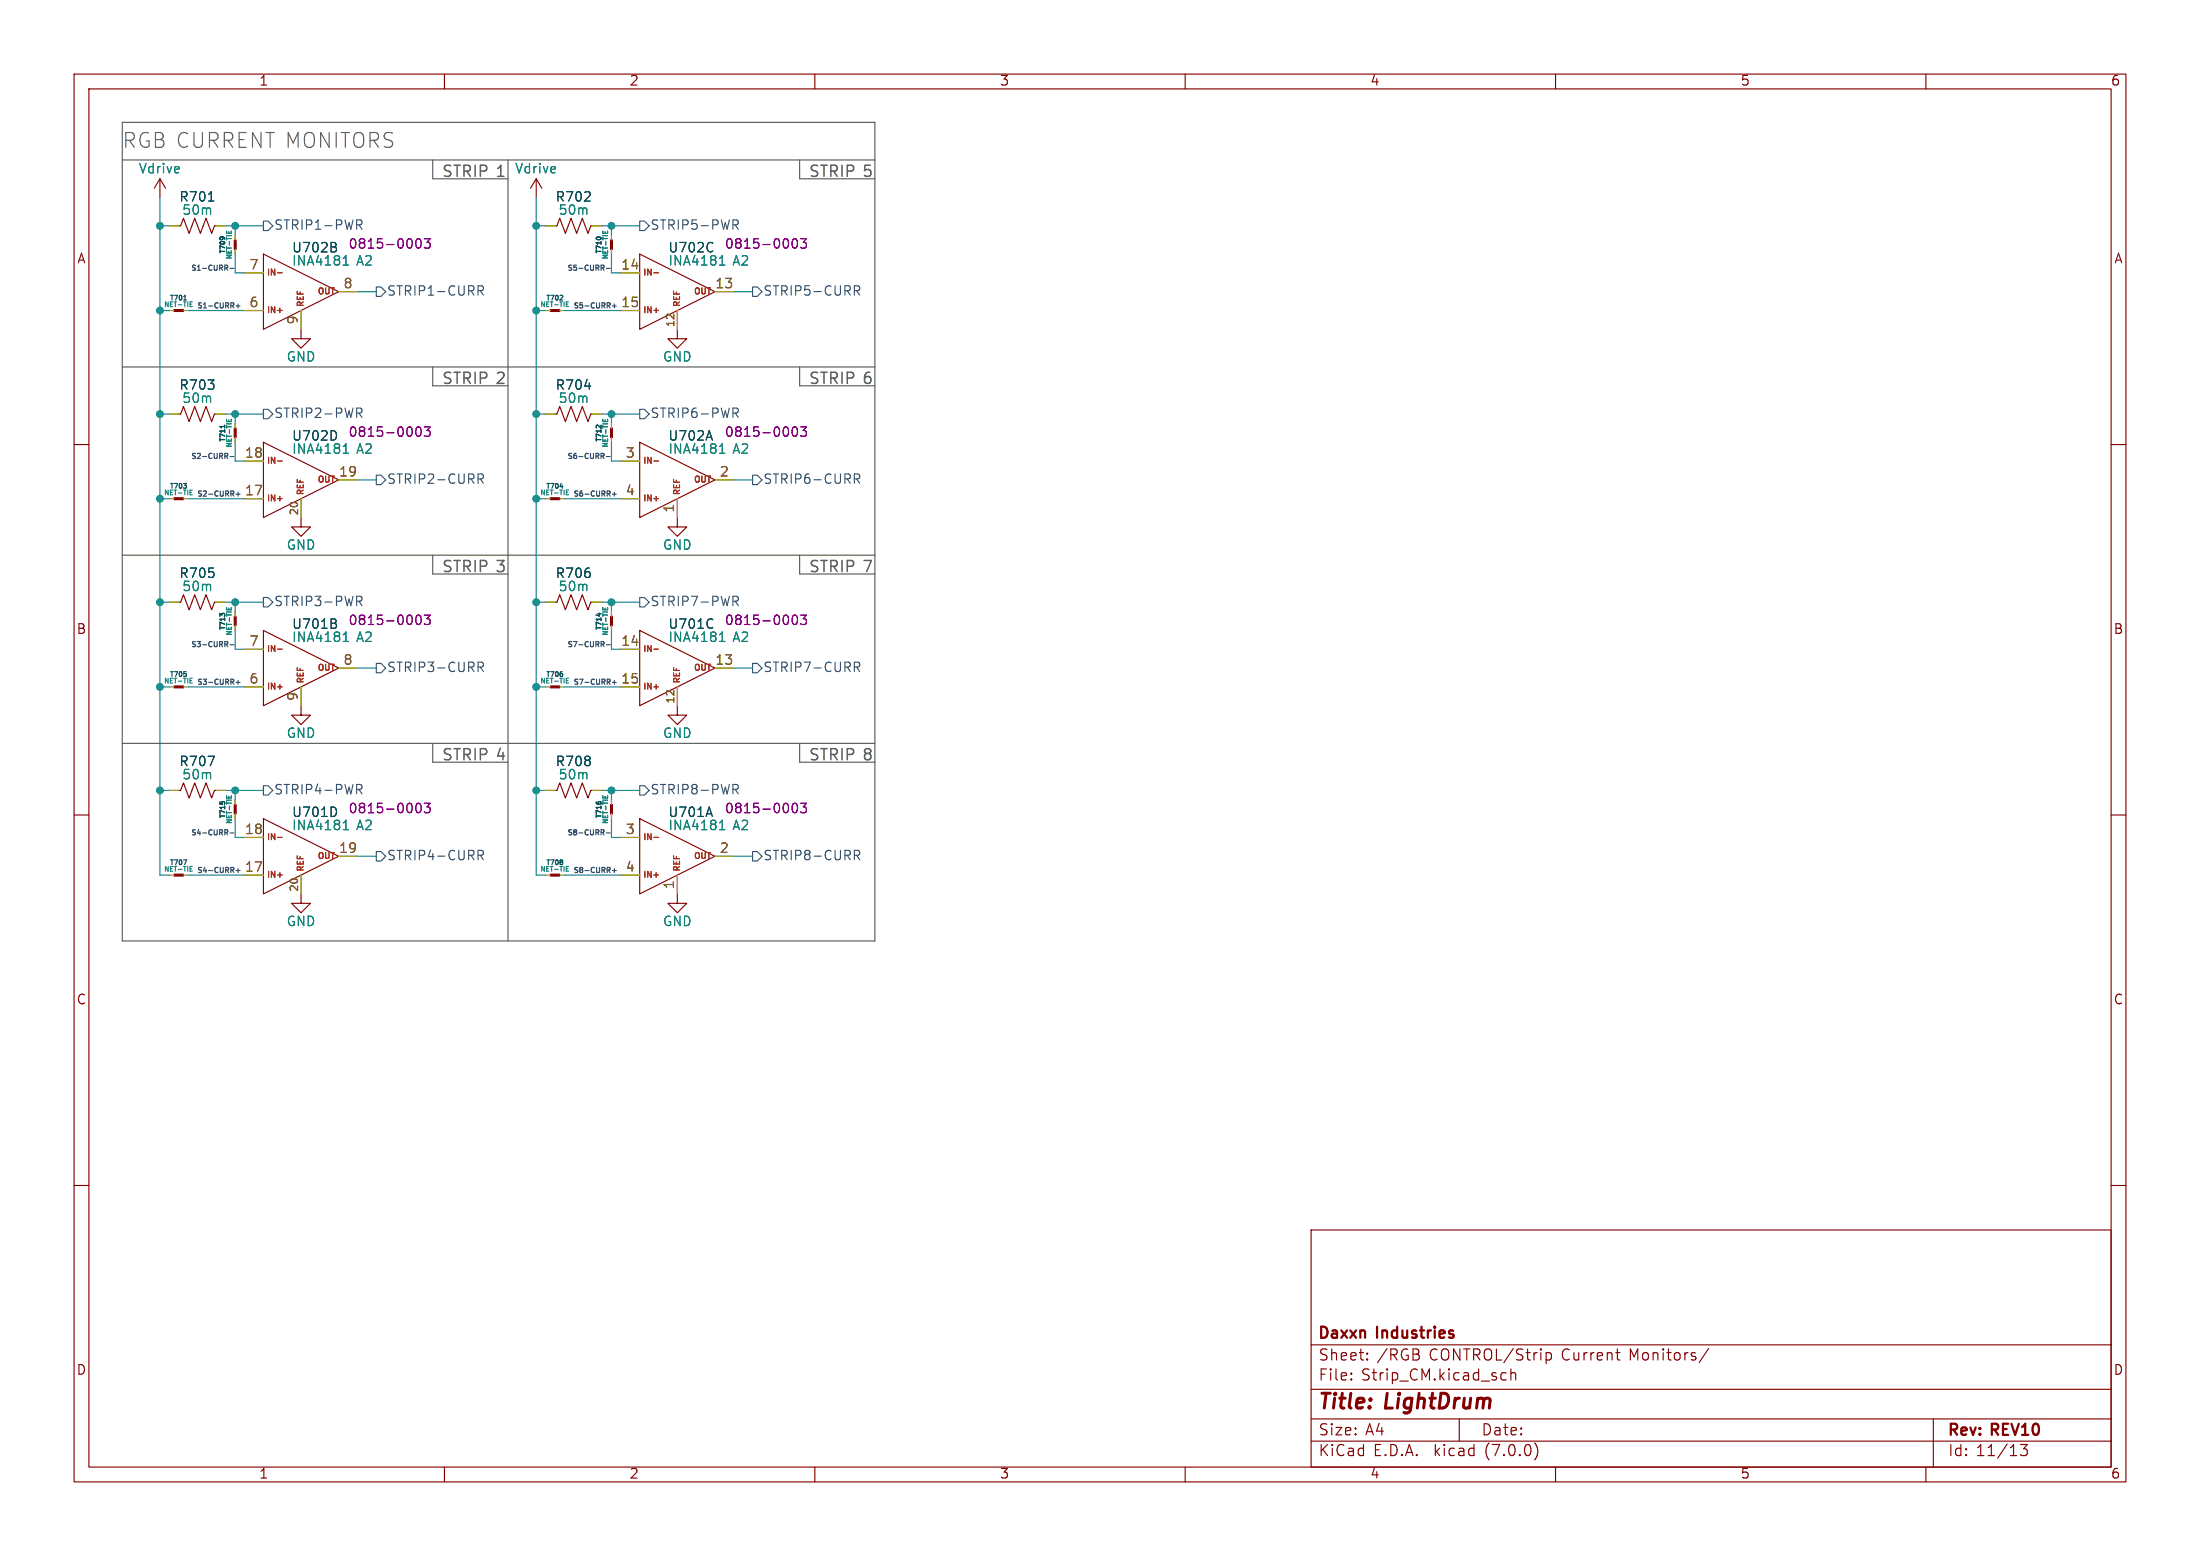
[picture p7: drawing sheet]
<svg xmlns="http://www.w3.org/2000/svg" width="297mm" height="210mm" viewBox="0 0 297 210" stroke-linecap="round" stroke-linejoin="round" font-family="sans-serif">
<g fill="none" stroke="#840000" stroke-width=".15">
<path d="M10 10h277v190h-277zM12 12h273v186h-273zM60 10v2M110 10v2M160 10v2M210 10v2M260 10v2M21.6 24.1l-.8 1.3M21.6 24.1v2.6M21.6 24.1l.8 1.3M24.1 30.5h.3l.4-1 .7 2 .8-2 .8 2 .7-2 .8 2 .4-1h.2M35.6 34.3l10.1 5.1-10.1 5.1z"/>
<path d="M72.4 24.1l-.8 1.3M72.4 24.1v2.6M72.4 24.1l.8 1.3M74.9 30.5h.3l.4-1 .7 2 .8-2 .8 2 .7-2 .8 2 .4-1h.2M86.4 34.3l10.1 5.1-10.1 5.1zM10 60h2M24.1 55.9h.3l.4-1 .7 2 .8-2 .8 2 .7-2 .8 2 .4-1h.2M35.6 59.7l10.1 5.1-10.1 5.1zM40.6 44.5v1.2h1.3l-1.3 1.3-1.2-1.3h1.2M74.9 55.9h.3l.4-1 .7 2 .8-2 .8 2 .7-2 .8 2 .4-1h.2M86.4 59.7l10.1 5.1-10.1 5.1zM91.4 44.5v1.2h1.3l-1.3 1.3-1.2-1.3h1.2"/>
<path d="M285 60h2M40.6 69.9v1.2h1.3l-1.3 1.3-1.2-1.3h1.2M91.4 69.9v1.2h1.3l-1.3 1.3-1.2-1.3h1.2M24.1 81.3h.3l.4-1 .7 2 .8-2 .8 2 .7-2 .8 2 .4-1h.2M35.6 85.1l10.1 5.1-10.1 5.1zM40.6 95.3v1.2h1.3l-1.3 1.3-1.2-1.3h1.2M74.9 81.3h.3l.4-1 .7 2 .8-2 .8 2 .7-2 .8 2 .4-1h.2M86.4 85.1l10.1 5.1-10.1 5.1zM91.4 95.3v1.2h1.3l-1.3 1.3-1.2-1.3h1.2M10 110h2M24.1 106.7h.3l.4-1 .7 2 .8-2 .8 2 .7-2 .8 2 .4-1h.2M35.6 110.5l10.1 5.1-10.1 5.1z"/>
<path d="M74.9 106.7h.3l.4-1 .7 2 .8-2 .8 2 .7-2 .8 2 .4-1h.2M86.4 110.5l10.1 5.1-10.1 5.1zM285 110h2M40.6 120.7v1.2h1.3l-1.3 1.3-1.2-1.3h1.2M91.4 120.7v1.2h1.3l-1.3 1.3-1.2-1.3h1.2M10 160h2M285 160h2M177 166h108v32h-108zM60 198v2M110 198v2M160 198v2M177 194.5h108"/>
<path d="M177 191.5h108M177 187.5h108M177 181.5h108M182.4 186.1l.1 .1-.1 .1M182.4 185.3l.1 .1-.1 .1M184.6 183.4v.1v.1M184.6 182.6v.1v.1M197 191.5v3M202.9 185.3h.4M203.3 186.2l-.4 .1M204 185.4a.37 .37 0 0 1 .6 .1v.8M204 184.8v1.5"/>
<path d="M207.2 194.7a1.72 1.72 0 0 1 0 2.3M208.7 182.6v1.5M208.7 182.6h.5l.2 .2v.5l-.1 .2-.1 .1-.5-.1M210 198v2M218.1 182.6h.6M218.4 183.5l.3 .1M230.7 182l-1.3 1.9M260 198v2M261 191.5v6.5M273.7 195l-.5 .5a.41 .41 0 0 1 .5 .3v.4l-.2 .2-.5 .1-.2-.2"/>
</g>
<g fill="#840000" stroke="#840000" stroke-width=".15">
<path d="M82.4 108.6h.3v1.3h-.3z"/>
<path d="M82.4 57.8h.3v1.3h-.3z"/>
<path d="M74.3 67.2h1.3v.2h-1.3z"/>
<path d="M74.3 118h1.3v.2h-1.3z"/>
<path d="M82.4 83.2h.3v1.3h-.3z"/>
<path d="M23.5 118h1.3v.2h-1.3z"/>
<path d="M82.4 32.4h.3v1.3h-.3z"/>
<path d="M74.3 41.8h1.3v.2h-1.3z"/>
<path d="M31.6 108.6h.3v1.3h-.3z"/>
<path d="M74.3 92.6h1.3v.2h-1.3z"/>
<path d="M31.6 32.4h.3v1.3h-.3z"/>
<path d="M23.5 67.2h1.3v.2h-1.3z"/>
<path d="M31.6 57.8h.3v1.3h-.3z"/>
<path d="M23.5 92.6h1.3v.2h-1.3z"/>
<path d="M31.6 83.2h.3v1.3h-.3z"/>
<path d="M23.5 41.8h1.3v.2h-1.3z"/>
</g>
<g fill="none" stroke="#005550" stroke-width=".15">
<path d="M28.2 27.1h.7M29.8 32h.4M30 32h.1M45.3 33.4l.1 .2-.1 .3M45.3 32.8v.4M75.9 39.9v.2M80.6 32h.4M24.8 40.5h.4M30.3 57.4v.3M45.4 58.4v.7M75.6 40.5h.4M80.6 57.4h.2"/>
<path d="M81.1 57.4v.4M24.8 65.3h.4l-.2 .2M25.1 65.6v.2M75.6 65.7h.4M25.1 91v.2M29.9 83l-.2-.2v.4M30 82.8h.3M45.3 84.2l.1 .2-.1 .3M45.3 83.6v.4M75.9 91v.2M80.9 82.8v.3M24.8 116.1h.4l-.3 .6"/>
<path d="M30 108.2h.3M45.4 109.2v.7M75.9 116.1v.2M75.9 116.4v.2M80.8 108.2h.3"/>
</g>
<g fill="none" stroke="#128875" stroke-width=".15">
<path d="M30.6 31.2v.3M30.9 31.3v.2M31.2 31.2v.3M46.3 35.8h.8M46.5 34.8l.2-.3v1.3M81.4 31.2v.3M81.7 31.3v.2M82 31.2v.3M97.1 35.8h.8M97.3 34.8l.2-.3v1.3M25.7 41h.2M25.7 41.4h.3"/>
<path d="M25.7 40.7h.3M30.6 56.6v.3M30.9 56.7v.2M31.2 56.6v.3M76.5 41h.2M76.5 41.4h.3M76.5 40.7h.3M81.4 56.6v.3M81.7 56.7v.2M82 56.6v.3M25.7 66.4h.2M25.7 66.8h.3"/>
<path d="M25.7 66.1h.3M46.3 61.2h.8M46.5 60.2l.2-.3v1.3M76.5 66.4h.2M76.5 66.8h.3M76.5 66.1h.3M97.1 61.2h.8M97.3 60.2l.2-.3v1.3M25.7 91.8h.2M25.7 92.2h.3M25.7 91.5h.3M30.6 82v.3"/>
<path d="M30.9 82.1v.2M31.2 82v.3M46.3 86.6h.8M46.5 85.6l.2-.3v1.3M76.5 91.8h.2M76.5 92.2h.3M76.5 91.5h.3M81.4 82v.3M81.7 82.1v.2M82 82v.3M97.1 86.6h.8M97.3 85.6l.2-.3v1.3"/>
<path d="M25.7 117.2h.2M25.7 117.6h.3M25.7 116.9h.3M30.6 107.4v.3M30.9 107.5v.2M31.2 107.4v.3M46.3 112h.8M46.5 111l.2-.3v1.3M76.5 117.2h.2M76.5 117.6h.3M76.5 116.9h.3M81.4 107.4v.3"/>
<path d="M81.7 107.5v.2M82 107.4v.3M97.1 112h.8M97.3 111l.2-.3v1.3"/>
</g>
<g fill="none" stroke="#a0a006" stroke-width=".15">
<path d="M22.9 30.5h1.2M29.2 30.5h1.3M33 36.8h2.6M45.7 39.4h2.6M73.7 30.5h1.2M80 30.5h1.3M83.8 36.8h2.6M96.5 39.4h2.6M22.9 55.9h1.2M29.2 55.9h1.3M33 41.9h2.6M40.6 41.9v2.6"/>
<path d="M73.7 55.9h1.2M80 55.9h1.3M83.8 41.9h2.6M91.4 41.9v2.6M33 62.2h2.6M33 67.3h2.6M40.6 67.3v2.6M45.7 64.8h2.6M83.8 62.2h2.6M83.8 67.3h2.6M91.4 67.3v2.6M96.5 64.8h2.6"/>
<path d="M22.9 81.3h1.2M29.2 81.3h1.3M33 87.6h2.6M33 92.7h2.6M40.6 92.7v2.6M45.7 90.2h2.6M73.7 81.3h1.2M80 81.3h1.3M83.8 87.6h2.6M83.8 92.7h2.6M91.4 92.7v2.6M96.5 90.2h2.6"/>
<path d="M22.9 106.7h1.2M29.2 106.7h1.3M33 113h2.6M33 118.1h2.6M40.6 118.1v2.6M45.7 115.6h2.6M73.7 106.7h1.2M80 106.7h1.3M83.8 113h2.6M83.8 118.1h2.6M91.4 118.1v2.6M96.5 115.6h2.6"/>
</g>
<path d="M37.5 36.8h.6M88.3 36.8h.6M37.5 62.2h.6M88.3 62.2h.6M37.5 87.6h.6M88.3 87.6h.6M37.5 113h.6M88.3 113h.6" fill="none" stroke="#b02c04" stroke-width=".15"/>
<g fill="none" stroke="#840084" stroke-width=".15">
<path d="M56.3 32.3l.3-.1a.79 .79 0 0 1 0 1.3l-.3-.1-.1-.2-.1-.5zM57.3 32.2h.8l-.5 .5 .4 .1v.6l-.2 .1h-.3l-.2-.1M107.1 32.3l.3-.1a.79 .79 0 0 1 0 1.3l-.3-.1-.1-.2-.1-.5zM108.1 32.2h.8l-.5 .5 .4 .1v.6l-.2 .1h-.3l-.2-.1M56.3 57.7l.3-.1a.79 .79 0 0 1 0 1.3l-.3-.1-.1-.2-.1-.5zM57.3 57.6h.8l-.5 .5 .4 .1v.6l-.2 .1h-.3l-.2-.1M107.1 57.7l.3-.1a.79 .79 0 0 1 0 1.3h-.2a.84 .84 0 0 1-.1-1.2zM108.1 57.6h.8l-.5 .5 .4 .1v.6l-.2 .1h-.3l-.2-.1M56.3 83.1l.3-.1a.79 .79 0 0 1 0 1.3l-.3-.1-.1-.2-.1-.5zM57.3 83h.8l-.5 .5 .4 .1v.6l-.2 .1h-.3l-.2-.1M107.1 83.1l.3-.1a.79 .79 0 0 1 0 1.3h-.2a.84 .84 0 0 1-.1-1.2zM108.1 83h.8l-.5 .5 .4 .1v.6l-.2 .1h-.3l-.2-.1"/>
<path d="M56.3 108.5l.3-.1a.79 .79 0 0 1 0 1.3l-.3-.1-.1-.2-.1-.5zM57.3 108.4h.8l-.5 .5 .4 .1v.6l-.2 .1h-.3l-.2-.1M107.1 108.5l.3-.1a.79 .79 0 0 1 0 1.3h-.2a.84 .84 0 0 1-.1-1.2zM108.1 108.4h.8l-.5 .5 .4 .1v.6l-.2 .1h-.3l-.2-.1"/>
</g>
<g fill="none" stroke="#345372" stroke-width=".15">
<path d="M35.6 29.8h.6l.6 .7-.6 .6h-.6zM48.1 29.7h.5l.3 .2-.1 .4h-.7M48.5 30.3l.4 .6M50.8 38.7h.6l.7 .7-.7 .6h-.6zM64.5 38.6h.5l.3 .2-.2 .4h-.6M64.8 39.2l.5 .6M86.4 29.8h.6l.6 .7-.6 .6h-.6zM98.9 29.7h.5l.3 .2-.1 .4h-.7M99.3 30.3l.4 .6M101.6 38.7h.6l.7 .7-.7 .6h-.6zM115.3 38.6h.5l.3 .2-.2 .4h-.6M115.6 39.2l.5 .6"/>
<path d="M35.6 55.2h.6l.6 .7-.6 .6h-.6zM48.1 55.1h.5l.3 .2-.1 .4h-.7M48.5 55.7l.4 .6M86.4 55.2h.6l.6 .7-.6 .6h-.6zM98.9 55.1h.5l.3 .2-.1 .4h-.7M99.3 55.7l.4 .6M50.8 64.1h.6l.7 .7-.7 .6h-.6zM64.5 64h.5l.3 .2-.2 .4h-.6M64.8 64.6l.5 .6M101.6 64.1h.6l.7 .7-.7 .6h-.6zM115.3 64h.5l.3 .2-.2 .4h-.6M115.6 64.6l.5 .6"/>
<path d="M35.6 80.6h.6l.6 .7-.6 .6h-.6zM48.1 80.5h.5l.3 .2-.1 .4h-.7M48.5 81.1l.4 .6M50.8 89.5h.6l.7 .7-.7 .6h-.6zM64.5 89.4h.5l.3 .2-.2 .4h-.6M64.8 90l.5 .6M86.4 80.6h.6l.6 .7-.6 .6h-.6zM98.9 80.5h.5l.3 .2-.1 .4h-.7M99.3 81.1l.4 .6M101.6 89.5h.6l.7 .7-.7 .6h-.6zM115.3 89.4h.5l.3 .2-.2 .4h-.6M115.6 90l.5 .6"/>
<path d="M35.6 106h.6l.6 .7-.6 .6h-.6zM48.1 105.9h.5l.3 .2-.1 .4h-.7M48.5 106.5l.4 .6M50.8 114.9h.6l.7 .7-.7 .6h-.6zM64.5 114.8h.5l.3 .2-.2 .4h-.6M64.8 115.4l.5 .6M86.4 106h.6l.6 .7-.6 .6h-.6zM98.9 105.9h.5l.3 .2-.1 .4h-.7M99.3 106.5l.4 .6M101.6 114.9h.6l.7 .7-.7 .6h-.6zM115.3 114.8h.5l.3 .2-.2 .4h-.6M115.6 115.4l.5 .6"/>
</g>
<g fill="none" stroke="#2d4364" stroke-width=".15">
<path d="M30.3 35.8h.3l.2 .1-.1 .2-.4 .1M30.5 36.2l.3 .3M31 36.2h.6M81.1 35.8h.3l.2 .1-.1 .2-.4 .1M81.3 36.2l.3 .3M81.8 36.2h.6M31.9 41.3h.5M32.1 41v.6M82.7 41.3h.5M82.9 41v.6M30.3 61.2h.3l.2 .1-.1 .2-.4 .1M30.5 61.6l.3 .3"/>
<path d="M31 61.6h.6M31.9 66.7h.5M32.1 66.4v.6M81.1 61.2h.3l.2 .1-.1 .2-.4 .1M81.3 61.6l.3 .3M81.8 61.6h.6M82.7 66.7h.5M82.9 66.4v.6M30.3 86.6h.3l.2 .1-.1 .2-.4 .1M30.5 87l.3 .3M31 87h.6M31.9 92.1h.5"/>
<path d="M32.1 91.8v.6M81.1 86.6h.3l.2 .1-.1 .2-.4 .1M81.3 87l.3 .3M81.8 87h.6M82.7 92.1h.5M82.9 91.8v.6M30.3 112h.3l.2 .1-.1 .2-.4 .1M30.5 112.4l.3 .3M31 112.4h.6M31.9 117.5h.5M32.1 117.2v.6M81.1 112h.3l.2 .1-.1 .2-.4 .1"/>
<path d="M81.3 112.4l.3 .3M81.8 112.4h.6M82.7 117.5h.5M82.9 117.2v.6"/>
</g>
<g fill="none" stroke="#565656" stroke-width=".15">
<path d="M16.5 16.5h101.6v110.5h-101.6zM16.5 21.6h101.6M58.4 21.6v2.5h10.2M68.6 21.6v105.4M107.9 21.6v2.5h10.2M16.5 49.5h101.6M58.4 49.5v2.6h10.2M107.9 49.5v2.6h10.2M16.5 74.9h101.6M58.4 74.9v2.6h10.2M107.9 74.9v2.6h10.2M16.5 100.3h101.6"/>
<path d="M58.4 100.3v2.6h10.2M107.9 100.3v2.6h10.2"/>
</g>
<g fill="none" stroke="#0a73a0" stroke-width=".15">
<path d="M21.6 30.5h1.3M21.6 26.7v91.4h1.3M30.5 30.5h5.1M31.7 34.3v2.5h1.3M31.7 30.5v1.3M48.3 39.4h2.5M72.4 26.7v91.4h1.3M72.4 30.5h1.3M81.3 30.5h5.1M82.5 30.5v1.3M82.5 34.3v2.5h1.3M99.1 39.4h2.5"/>
<path d="M21.6 41.9h1.3M21.6 55.9h1.3M25.4 41.9h7.6M30.5 55.9h5.1M31.7 55.9v1.3M31.7 59.7v2.5h1.3M72.4 41.9h1.3M72.4 55.9h1.3M76.2 41.9h7.6M81.3 55.9h5.1M82.5 55.9v1.3M82.5 59.7v2.5h1.3"/>
<path d="M21.6 67.3h1.3M25.4 67.3h7.6M48.3 64.8h2.5M72.4 67.3h1.3M76.2 67.3h7.6M99.1 64.8h2.5M21.6 81.3h1.3M21.6 92.7h1.3M25.4 92.7h7.6M30.5 81.3h5.1M31.7 81.3v1.3M31.7 85.1v2.5h1.3"/>
<path d="M48.3 90.2h2.5M72.4 81.3h1.3M72.4 92.7h1.3M76.2 92.7h7.6M81.3 81.3h5.1M82.5 81.3v1.3M82.5 85.1v2.5h1.3M99.1 90.2h2.5M21.6 106.7h1.3M25.4 118.1h7.6M30.5 106.7h5.1M31.7 110.5v2.5h1.3"/>
<path d="M31.7 106.7v1.3M48.3 115.6h2.5M72.4 106.7h1.3M76.2 118.1h7.6M81.3 106.7h5.1M82.5 106.7v1.3M82.5 110.5v2.5h1.3M99.1 115.6h2.5"/>
</g>
<g fill="#028f99" stroke="#028f99" stroke-width=".15">
<circle cx="72.4" cy="67.3" r=".46"/>
<circle cx="82.5" cy="55.9" r=".46"/>
<circle cx="82.5" cy="106.7" r=".46"/>
<circle cx="72.4" cy="81.3" r=".46"/>
<circle cx="82.5" cy="81.3" r=".46"/>
<circle cx="72.4" cy="106.7" r=".46"/>
<circle cx="21.6" cy="106.7" r=".46"/>
<circle cx="31.7" cy="106.7" r=".46"/>
<circle cx="31.7" cy="30.5" r=".46"/>
<circle cx="21.6" cy="55.9" r=".46"/>
<circle cx="31.7" cy="55.9" r=".46"/>
<circle cx="21.6" cy="30.5" r=".46"/>
<circle cx="72.4" cy="55.9" r=".46"/>
<circle cx="72.4" cy="30.5" r=".46"/>
<circle cx="72.4" cy="41.9" r=".46"/>
<circle cx="82.5" cy="30.5" r=".46"/>
<circle cx="72.4" cy="92.7" r=".46"/>
<circle cx="21.6" cy="41.9" r=".46"/>
<circle cx="21.6" cy="81.3" r=".46"/>
<circle cx="21.6" cy="92.7" r=".46"/>
<circle cx="21.6" cy="67.3" r=".46"/>
<circle cx="31.7" cy="81.3" r=".46"/>
</g>
<text font-size="2.8" fill="#565656" x="16.5" y="20.3">RGB CURRENT MONITORS</text>
<g font-size="2.8" fill="#840000">
<text x="178" y="190.8">Title:</text>
<text x="187.1" y="190.8">LightDrum</text>
</g>
<g font-size="2.1" fill="#565656">
<text x="59.5" y="24.1">STRIP 1</text>
<text x="109" y="24.1">STRIP 5</text>
<text x="59.5" y="52.1">STRIP 2</text>
<text x="109" y="52.1">STRIP 6</text>
<text x="59.5" y="77.5">STRIP 3</text>
<text x="109" y="77.5">STRIP 7</text>
<text x="59.5" y="102.9">STRIP 4</text>
<text x="109" y="102.9">STRIP 8</text>
</g>
<g font-size="2.1" fill="#840000">
<text x="178" y="183.9">Sheet:</text>
<text x="178" y="181.1">Daxxn</text>
<text x="185.9" y="183.9">/RGB</text>
<text x="186" y="181.1">Industries</text>
<text x="193" y="183.9">CONTROL/Strip</text>
<text x="210.9" y="183.9">Current</text>
<text x="220.1" y="183.9">Monitors/</text>
<text x="178" y="186.6">File:</text>
<text x="183.8" y="186.6">Strip_CM.kicad_sch</text>
<text x="178" y="196.8">KiCad</text>
<text x="178" y="194">Size:</text>
<text x="184.3" y="194">A4</text>
<text x="185.4" y="196.8">E.D.A.</text>
<text x="193.7" y="196.8">kicad</text>
<text x="200" y="194">Date:</text>
<text x="200.6" y="196.8">(7.0.0)</text>
<text x="263" y="194.2">Rev:</text>
<text x="263" y="196.8">Id: 11/13</text>
<text x="269" y="194.2">REV10</text>
</g>
<g font-size="1.8" fill="#840000">
<text x="35" y="11.8">1</text>
<text x="85" y="11.8">2</text>
<text x="135" y="11.8">3</text>
<text x="185" y="11.8">4</text>
<text x="235" y="11.8">5</text>
<text x="285" y="11.8">6</text>
<text x="10.4" y="35.8">A</text>
<text x="285.4" y="35.8">A</text>
<text x="10.3" y="85.8">B</text>
<text x="285.3" y="85.8">B</text>
<text x="10.3" y="135.8">C</text>
<text x="285.3" y="135.8">C</text>
<text x="10.3" y="185.8">D</text>
<text x="285.3" y="185.8">D</text>
<text x="35" y="199.8">1</text>
<text x="85" y="199.8">2</text>
<text x="135" y="199.8">3</text>
<text x="185" y="199.8">4</text>
<text x="235" y="199.8">5</text>
<text x="285" y="199.8">6</text>
</g>
<g font-size="1.8" fill="#128875">
<text x="18.7" y="23.7">Vdrive</text>
<text x="69.5" y="23.7">Vdrive</text>
<text x="24.6" y="29.3">50m</text>
<text x="75.4" y="29.3">50m</text>
<text x="39.4" y="34.4">U702B</text>
<text x="90.2" y="34.4">U702C</text>
<text x="39.4" y="36.1">INA4181</text>
<text x="48.1" y="36.1">A2</text>
<text x="90.2" y="36.1">INA4181</text>
<text x="98.9" y="36.1">A2</text>
<text x="38.6" y="49.1">GND</text>
<text x="89.4" y="49.1">GND</text>
<text x="24.6" y="54.7">50m</text>
<text x="39.4" y="59.8">U702D</text>
<text x="75.4" y="54.7">50m</text>
<text x="90.2" y="59.8">U702A</text>
<text x="39.4" y="61.5">INA4181</text>
<text x="48.1" y="61.5">A2</text>
<text x="90.2" y="61.5">INA4181</text>
<text x="98.9" y="61.5">A2</text>
<text x="38.6" y="74.5">GND</text>
<text x="89.4" y="74.5">GND</text>
<text x="24.6" y="80.1">50m</text>
<text x="75.4" y="80.1">50m</text>
<text x="39.4" y="85.2">U701B</text>
<text x="39.4" y="86.9">INA4181</text>
<text x="48.1" y="86.9">A2</text>
<text x="90.2" y="85.2">U701C</text>
<text x="90.2" y="86.9">INA4181</text>
<text x="98.9" y="86.9">A2</text>
<text x="38.6" y="99.9">GND</text>
<text x="89.4" y="99.9">GND</text>
<text x="24.6" y="105.5">50m</text>
<text x="75.4" y="105.5">50m</text>
<text x="39.4" y="110.6">U701D</text>
<text x="39.4" y="112.3">INA4181</text>
<text x="48.1" y="112.3">A2</text>
<text x="90.2" y="110.6">U701A</text>
<text x="90.2" y="112.3">INA4181</text>
<text x="98.9" y="112.3">A2</text>
<text x="38.6" y="125.3">GND</text>
<text x="89.4" y="125.3">GND</text>
</g>
<g font-size="1.8" fill="#005550">
<text x="24.2" y="27.5">R701</text>
<text x="75" y="27.5">R702</text>
<text x="24.2" y="52.9">R703</text>
<text x="75" y="52.9">R704</text>
<text x="24.2" y="78.3">R705</text>
<text x="75" y="78.3">R706</text>
<text x="24.2" y="103.7">R707</text>
<text x="75" y="103.7">R708</text>
</g>
<g font-size="1.8" fill="#345372">
<text x="37" y="31.3">STRIP1-PWR</text>
<text x="87.8" y="31.3">STRIP5-PWR</text>
<text x="52.3" y="40.2">STRIP1-CURR</text>
<text x="103.1" y="40.2">STRIP5-CURR</text>
<text x="37" y="56.7">STRIP2-PWR</text>
<text x="87.8" y="56.7">STRIP6-PWR</text>
<text x="52.3" y="65.6">STRIP2-CURR</text>
<text x="103.1" y="65.6">STRIP6-CURR</text>
<text x="37" y="82.1">STRIP3-PWR</text>
<text x="87.8" y="82.1">STRIP7-PWR</text>
<text x="52.3" y="91">STRIP3-CURR</text>
<text x="103.1" y="91">STRIP7-CURR</text>
<text x="37" y="107.5">STRIP4-PWR</text>
<text x="87.8" y="107.5">STRIP8-PWR</text>
<text x="52.3" y="116.4">STRIP4-CURR</text>
<text x="103.1" y="116.4">STRIP8-CURR</text>
</g>
<g font-size="1.8" fill="#840084">
<text x="47" y="33.8">0815-0003</text>
<text x="97.8" y="33.8">0815-0003</text>
<text x="47" y="59.2">0815-0003</text>
<text x="97.8" y="59.2">0815-0003</text>
<text x="47" y="84.6">0815-0003</text>
<text x="97.8" y="84.6">0815-0003</text>
<text x="47" y="110">0815-0003</text>
<text x="97.8" y="110">0815-0003</text>
</g>
<g font-size="1.8" fill="#8c5a0a">
<text x="33.6" y="41.7">6</text>
<text x="33.6" y="36.6">7</text>
<text x="46.3" y="39.1">8</text>
<text x="83.8" y="36.6">14</text>
<text x="83.8" y="41.7">15</text>
<text x="96.5" y="39.1">13</text>
<text x="40.4" y="43.8" transform="rotate(-90 40.4 43.8)">9</text>
<text x="33" y="62">18</text>
<text x="45.7" y="64.5">19</text>
<text x="84.4" y="62">3</text>
<text x="97.1" y="64.5">2</text>
<text x="33" y="67.1">17</text>
<text x="84.4" y="67.1">4</text>
<text x="91.2" y="69.2" transform="rotate(-90 91.2 69.2)">1</text>
<text x="33.6" y="87.4">7</text>
<text x="46.3" y="89.9">8</text>
<text x="83.8" y="87.4">14</text>
<text x="96.5" y="89.9">13</text>
<text x="33.6" y="92.5">6</text>
<text x="40.4" y="94.6" transform="rotate(-90 40.4 94.6)">9</text>
<text x="83.8" y="92.5">15</text>
<text x="33" y="112.8">18</text>
<text x="84.4" y="112.8">3</text>
<text x="33" y="117.9">17</text>
<text x="45.7" y="115.3">19</text>
<text x="84.4" y="117.9">4</text>
<text x="97.1" y="115.3">2</text>
<text x="91.2" y="120" transform="rotate(-90 91.2 120)">1</text>
</g>
<g font-size="1.4" fill="#8c5a0a">
<text x="91.2" y="44.2" transform="rotate(-90 91.2 44.2)">12</text>
<text x="40.4" y="69.6" transform="rotate(-90 40.4 69.6)">20</text>
<text x="91.2" y="95" transform="rotate(-90 91.2 95)">12</text>
<text x="40.4" y="120.4" transform="rotate(-90 40.4 120.4)">20</text>
</g>
<g font-size="1.1" fill="#b02c04">
<text x="36.1" y="37.4">IN-</text>
<text x="41.2" y="41.4" transform="rotate(-90 41.2 41.4)">REF</text>
<text x="42.7" y="40">OUT</text>
<text x="86.9" y="37.4">IN-</text>
<text x="92" y="41.4" transform="rotate(-90 92 41.4)">REF</text>
<text x="93.5" y="40">OUT</text>
<text x="36.1" y="42.5">IN+</text>
<text x="86.9" y="42.5">IN+</text>
<text x="36.1" y="62.8">IN-</text>
<text x="42.7" y="65.4">OUT</text>
<text x="86.9" y="62.8">IN-</text>
<text x="93.5" y="65.4">OUT</text>
<text x="36.1" y="67.9">IN+</text>
<text x="41.2" y="66.8" transform="rotate(-90 41.2 66.8)">REF</text>
<text x="86.9" y="67.9">IN+</text>
<text x="92" y="66.8" transform="rotate(-90 92 66.8)">REF</text>
<text x="36.1" y="88.2">IN-</text>
<text x="86.9" y="88.2">IN-</text>
<text x="36.1" y="93.3">IN+</text>
<text x="41.2" y="92.2" transform="rotate(-90 41.2 92.2)">REF</text>
<text x="42.7" y="90.8">OUT</text>
<text x="86.9" y="93.3">IN+</text>
<text x="92" y="92.2" transform="rotate(-90 92 92.2)">REF</text>
<text x="93.5" y="90.8">OUT</text>
<text x="36.1" y="113.6">IN-</text>
<text x="86.9" y="113.6">IN-</text>
<text x="36.1" y="118.7">IN+</text>
<text x="41.2" y="117.6" transform="rotate(-90 41.2 117.6)">REF</text>
<text x="42.7" y="116.2">OUT</text>
<text x="86.9" y="118.7">IN+</text>
<text x="92" y="117.6" transform="rotate(-90 92 117.6)">REF</text>
<text x="93.5" y="116.2">OUT</text>
</g>
<g font-size="1" fill="#2d4364">
<text x="25.6" y="36.6">S1-CURR-</text>
<text x="26.7" y="41.7">S1-CURR+</text>
<text x="76.4" y="36.6">S5-CURR-</text>
<text x="77.5" y="41.7">S5-CURR+</text>
<text x="25.6" y="62">S2-CURR-</text>
<text x="76.4" y="62">S6-CURR-</text>
<text x="26.7" y="67.1">S2-CURR+</text>
<text x="77.5" y="67.1">S6-CURR+</text>
<text x="25.6" y="87.4">S3-CURR-</text>
<text x="76.4" y="87.4">S7-CURR-</text>
<text x="26.7" y="92.5">S3-CURR+</text>
<text x="77.5" y="92.5">S7-CURR+</text>
<text x="25.6" y="112.8">S4-CURR-</text>
<text x="76.4" y="112.8">S8-CURR-</text>
<text x="26.7" y="117.9">S4-CURR+</text>
<text x="77.5" y="117.9">S8-CURR+</text>
</g>
<g font-size=".9" fill="#128875">
<text x="30.6" y="34.3" transform="rotate(-90 30.6 34.3)">T709</text>
<text x="81.4" y="34.3" transform="rotate(-90 81.4 34.3)">T710</text>
<text x="22.1" y="41.7">NET-TIE</text>
<text x="22.8" y="40.8">T701</text>
<text x="72.9" y="41.7">NET-TIE</text>
<text x="73.6" y="40.8">T702</text>
<text x="30.6" y="59.7" transform="rotate(-90 30.6 59.7)">T711</text>
<text x="81.4" y="59.7" transform="rotate(-90 81.4 59.7)">T712</text>
<text x="22.1" y="67.1">NET-TIE</text>
<text x="22.8" y="66.2">T703</text>
<text x="72.9" y="67.1">NET-TIE</text>
<text x="73.6" y="66.2">T704</text>
<text x="30.6" y="85.1" transform="rotate(-90 30.6 85.1)">T713</text>
<text x="81.4" y="85.1" transform="rotate(-90 81.4 85.1)">T714</text>
<text x="22.1" y="92.5">NET-TIE</text>
<text x="22.8" y="91.6">T705</text>
<text x="72.9" y="92.5">NET-TIE</text>
<text x="73.6" y="91.6">T706</text>
<text x="30.6" y="110.5" transform="rotate(-90 30.6 110.5)">T715</text>
<text x="81.4" y="110.5" transform="rotate(-90 81.4 110.5)">T716</text>
<text x="22.1" y="117.9">NET-TIE</text>
<text x="22.8" y="117">T707</text>
<text x="72.9" y="117.9">NET-TIE</text>
<text x="73.6" y="117">T708</text>
</g>
<g font-size=".9" fill="#a0a006">
<text x="31.5" y="35.1" transform="rotate(-90 31.5 35.1)">NET-TIE</text>
<text x="82.3" y="35.1" transform="rotate(-90 82.3 35.1)">NET-TIE</text>
<text x="31.5" y="60.5" transform="rotate(-90 31.5 60.5)">NET-TIE</text>
<text x="82.3" y="60.5" transform="rotate(-90 82.3 60.5)">NET-TIE</text>
<text x="31.5" y="85.9" transform="rotate(-90 31.5 85.9)">NET-TIE</text>
<text x="82.3" y="85.9" transform="rotate(-90 82.3 85.9)">NET-TIE</text>
<text x="31.5" y="111.3" transform="rotate(-90 31.5 111.3)">NET-TIE</text>
<text x="82.3" y="111.3" transform="rotate(-90 82.3 111.3)">NET-TIE</text>
</g>
</svg>
